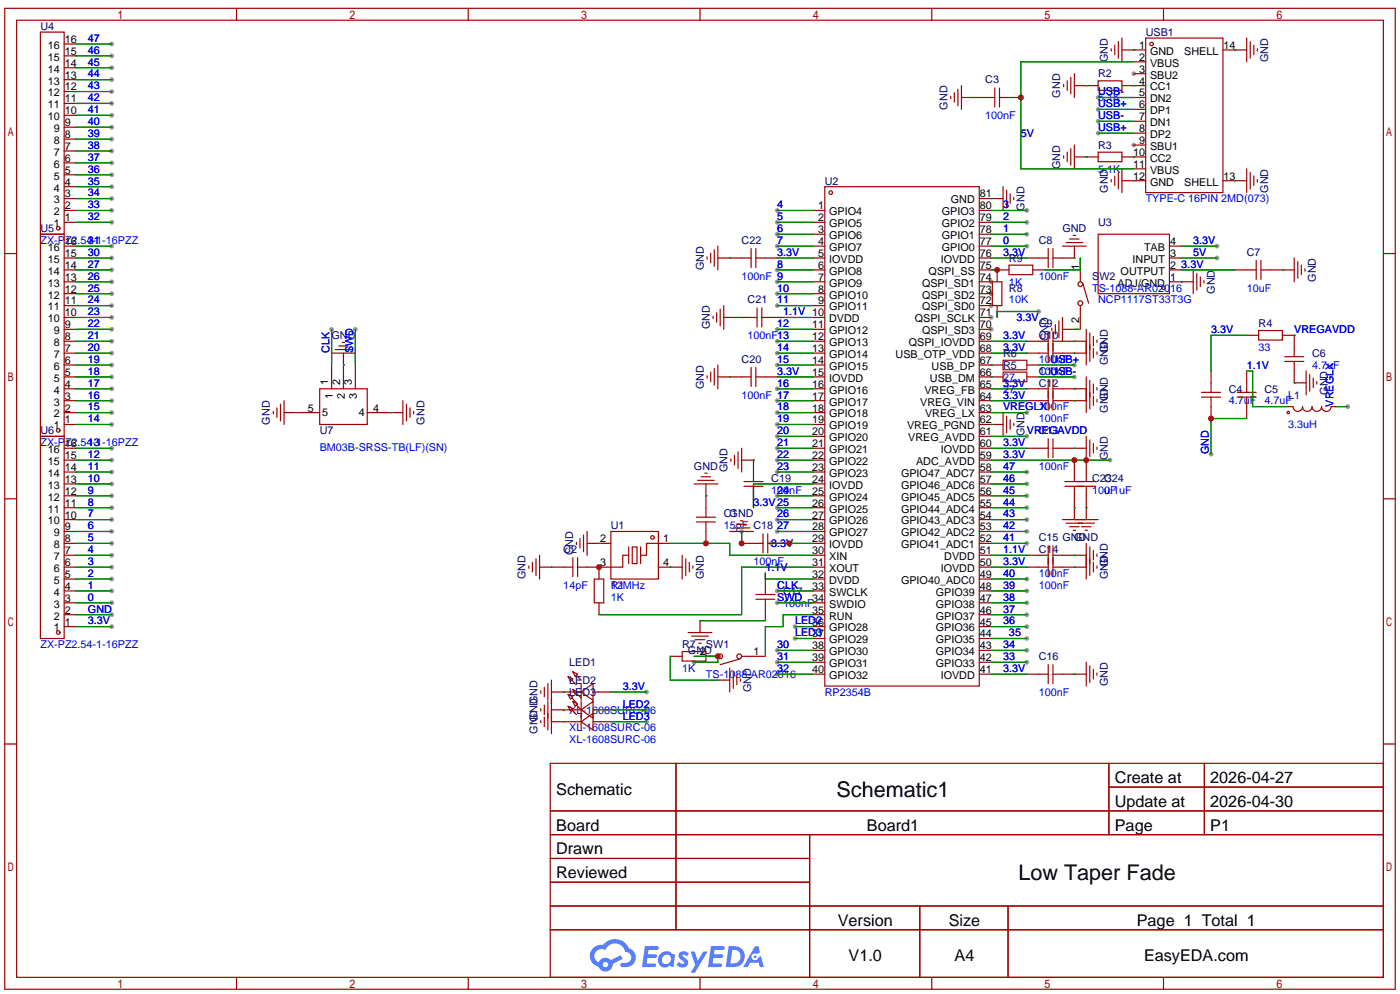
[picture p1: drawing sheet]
<svg xmlns="http://www.w3.org/2000/svg" width="299mm" height="212mm" viewBox="0 0 299 212" stroke-linecap="round" stroke-linejoin="round" font-family="sans-serif">
<g fill="#999">
<circle cx="211.8" cy="70.4" r=".51"/>
<circle cx="211.8" cy="67.8" r=".51"/>
<circle cx="211.8" cy="65.3" r=".51"/>
<circle cx="211.8" cy="62.7" r=".51"/>
<circle cx="211.8" cy="60.2" r=".51"/>
<circle cx="242.3" cy="15.7" r=".51"/>
<circle cx="242.3" cy="31" r=".51"/>
<circle cx="164.8" cy="116.1" r=".51"/>
<circle cx="260.1" cy="55.1" r=".51"/>
<circle cx="260.1" cy="52.6" r=".51"/>
<circle cx="234.7" cy="20.8" r=".51"/>
<circle cx="234.7" cy="23.4" r=".51"/>
<circle cx="234.7" cy="25.9" r=".51"/>
<circle cx="234.7" cy="28.4" r=".51"/>
<circle cx="258.8" cy="97" r=".51"/>
<circle cx="288" cy="86.9" r=".51"/>
<circle cx="219.5" cy="88.1" r=".51"/>
<circle cx="219.5" cy="93.2" r=".51"/>
<circle cx="158.5" cy="113.5" r=".51"/>
<circle cx="148.3" cy="141.5" r=".51"/>
<circle cx="222" cy="66.5" r=".51"/>
<circle cx="229.6" cy="78" r=".51"/>
<circle cx="229.6" cy="80.5" r=".51"/>
<circle cx="138.2" cy="147.8" r=".51"/>
<circle cx="138.2" cy="151.6" r=".51"/>
<circle cx="138.2" cy="154.2" r=".51"/>
<circle cx="169.9" cy="136.4" r=".51"/>
<circle cx="169.9" cy="133.9" r=".51"/>
<circle cx="219.5" cy="52.6" r=".51"/>
<circle cx="219.5" cy="50" r=".51"/>
<circle cx="219.5" cy="47.5" r=".51"/>
<circle cx="219.5" cy="45" r=".51"/>
<circle cx="166.1" cy="45" r=".51"/>
<circle cx="166.1" cy="47.5" r=".51"/>
<circle cx="166.1" cy="50" r=".51"/>
<circle cx="166.1" cy="52.6" r=".51"/>
<circle cx="166.1" cy="57.7" r=".51"/>
<circle cx="166.1" cy="60.2" r=".51"/>
<circle cx="166.1" cy="62.7" r=".51"/>
<circle cx="166.1" cy="65.3" r=".51"/>
<circle cx="166.1" cy="70.4" r=".51"/>
<circle cx="166.1" cy="72.9" r=".51"/>
<circle cx="166.1" cy="75.4" r=".51"/>
<circle cx="166.1" cy="78" r=".51"/>
<circle cx="166.1" cy="83.1" r=".51"/>
<circle cx="166.1" cy="85.6" r=".51"/>
<circle cx="166.1" cy="88.1" r=".51"/>
<circle cx="166.1" cy="90.7" r=".51"/>
<circle cx="166.1" cy="93.2" r=".51"/>
<circle cx="166.1" cy="95.8" r=".51"/>
<circle cx="166.1" cy="98.3" r=".51"/>
<circle cx="166.1" cy="100.8" r=".51"/>
<circle cx="166.1" cy="105.9" r=".51"/>
<circle cx="166.1" cy="108.5" r=".51"/>
<circle cx="166.1" cy="111" r=".51"/>
<circle cx="166.1" cy="113.5" r=".51"/>
<circle cx="166.1" cy="138.9" r=".51"/>
<circle cx="166.1" cy="141.5" r=".51"/>
<circle cx="166.1" cy="144" r=".51"/>
<circle cx="219.5" cy="141.5" r=".51"/>
<circle cx="219.5" cy="138.9" r=".51"/>
<circle cx="219.5" cy="136.4" r=".51"/>
<circle cx="219.5" cy="133.9" r=".51"/>
<circle cx="219.5" cy="131.3" r=".51"/>
<circle cx="219.5" cy="128.8" r=".51"/>
<circle cx="219.5" cy="126.2" r=".51"/>
<circle cx="219.5" cy="123.7" r=".51"/>
<circle cx="219.5" cy="116.1" r=".51"/>
<circle cx="219.5" cy="113.5" r=".51"/>
<circle cx="219.5" cy="111" r=".51"/>
<circle cx="219.5" cy="108.5" r=".51"/>
<circle cx="219.5" cy="105.9" r=".51"/>
<circle cx="219.5" cy="103.4" r=".51"/>
<circle cx="219.5" cy="100.8" r=".51"/>
<circle cx="237.2" cy="98.3" r=".51"/>
<circle cx="23.9" cy="9.4" r=".51"/>
<circle cx="23.9" cy="11.9" r=".51"/>
<circle cx="23.9" cy="14.5" r=".51"/>
<circle cx="23.9" cy="17" r=".51"/>
<circle cx="23.9" cy="19.6" r=".51"/>
<circle cx="23.9" cy="22.1" r=".51"/>
<circle cx="23.9" cy="24.6" r=".51"/>
<circle cx="23.9" cy="27.2" r=".51"/>
<circle cx="23.9" cy="29.7" r=".51"/>
<circle cx="23.9" cy="32.3" r=".51"/>
<circle cx="23.9" cy="34.8" r=".51"/>
<circle cx="23.9" cy="37.3" r=".51"/>
<circle cx="23.9" cy="39.9" r=".51"/>
<circle cx="23.9" cy="42.4" r=".51"/>
<circle cx="23.9" cy="45" r=".51"/>
<circle cx="23.9" cy="47.5" r=".51"/>
<circle cx="23.9" cy="52.6" r=".51"/>
<circle cx="23.9" cy="55.1" r=".51"/>
<circle cx="23.9" cy="57.7" r=".51"/>
<circle cx="23.9" cy="60.2" r=".51"/>
<circle cx="23.9" cy="62.7" r=".51"/>
<circle cx="23.9" cy="65.3" r=".51"/>
<circle cx="23.9" cy="67.8" r=".51"/>
<circle cx="23.9" cy="70.4" r=".51"/>
<circle cx="23.9" cy="72.9" r=".51"/>
<circle cx="23.9" cy="75.4" r=".51"/>
<circle cx="23.9" cy="78" r=".51"/>
<circle cx="23.9" cy="80.5" r=".51"/>
<circle cx="23.9" cy="83.1" r=".51"/>
<circle cx="23.9" cy="85.6" r=".51"/>
<circle cx="23.9" cy="88.1" r=".51"/>
<circle cx="23.9" cy="90.7" r=".51"/>
<circle cx="23.9" cy="95.8" r=".51"/>
<circle cx="23.9" cy="98.3" r=".51"/>
<circle cx="23.9" cy="100.8" r=".51"/>
<circle cx="23.9" cy="103.4" r=".51"/>
<circle cx="23.9" cy="105.9" r=".51"/>
<circle cx="23.9" cy="108.5" r=".51"/>
<circle cx="23.9" cy="111" r=".51"/>
<circle cx="23.9" cy="113.5" r=".51"/>
<circle cx="23.9" cy="116.1" r=".51"/>
<circle cx="23.9" cy="118.6" r=".51"/>
<circle cx="23.9" cy="121.2" r=".51"/>
<circle cx="23.9" cy="123.7" r=".51"/>
<circle cx="23.9" cy="126.2" r=".51"/>
<circle cx="23.9" cy="128.8" r=".51"/>
<circle cx="23.9" cy="131.3" r=".51"/>
<circle cx="23.9" cy="133.9" r=".51"/>
<circle cx="70.9" cy="70.4" r=".51"/>
<circle cx="75.9" cy="70.4" r=".51"/>
<circle cx="166.1" cy="126.2" r=".51"/>
<circle cx="166.1" cy="128.8" r=".51"/>
</g>
<g fill="none" stroke="#a10000" stroke-width=".25">
<path d="M1 1.8h297.2v209.5h-297.2zM3.6 4.3h292.1v204.5h-292.1zM50.5 1.8v2.5M100.1 1.8v2.5M149.6 1.8v2.5M199.1 1.8v2.5M248.7 1.8v2.5M1 54.2h2.6M295.7 54.2h2.5M1 106.6h2.6M295.7 106.6h2.5M1 158.9h2.6"/>
<path d="M295.7 158.9h2.5M117.6 163.1h178.1v45.7h-178.1zM117.6 173.2h178.1M117.6 178.3h178.1M144.5 163.1v35.5M173 178.3v30.5M237 163.1v15.2M237 168.1h58.7M257.4 163.1v15.2M117.6 183.4h55.4M117.6 193.5h178.1M117.6 188.5h55.4"/>
<path d="M117.6 198.6h178.1M196.6 193.5v15.3M215.4 193.5v15.3M50.5 208.8v2.5M100.1 208.8v2.5M149.6 208.8v2.5M199.1 208.8v2.5M248.7 208.8v2.5"/>
</g>
<g fill="#5487ff">
<path d="M145.3 203.5a1.3 1.3 0 0 1 1.9 .3l-.4 .6a.54 .54 0 0 0-.9-.3l.1 .2a1.34 1.34 0 0 1 .9 1.8 1.47 1.47 0 0 1-2.3 0l.5-.6 .8 .4a.31 .31 0 0 0 .4-.2 .31 .31 0 0 0-.3-.4 1.12 1.12 0 0 1-.7-1.8z"/>
<path d="M147.6 203.3h.9l.6 2 1.2-2h.9l-2.7 4.5h-.9l1-1.7z"/>
<path d="M137.8 202.1h1.7a1.31 1.31 0 0 1 1.2 .2 .4 .4 0 0 1-.3 .6h-1.8l-.1 .9h1.6a.4 .4 0 0 1 .4 .5 .4 .4 0 0 1-.5 .3h-1.6l-.2 1.2h1.4a.46 .46 0 0 1 .5 .1 .46 .46 0 0 1 .1 .5l-.4 .2h-2.6z"/>
<path d="M151.9 202.1h1.7a1.32 1.32 0 0 1 1.2 .2 .39 .39 0 0 1-.3 .6h-1.8l-.1 .9h1.6a.4 .4 0 0 1 .4 .5 .4 .4 0 0 1-.4 .3h-1.7l-.2 1.2h1.4a.46 .46 0 0 1 .5 .1 .46 .46 0 0 1 .1 .5l-.4 .2h-2.6z"/>
<path d="M161.3 202.1h.8l.3 1.4-.6 .3a.75 .75 0 0 0-1.1 .3 .75 .75 0 0 0 .5 1.1 .75 .75 0 0 0 .9-.7l.5-.3 .6 2.4h-.8l-.3-1h-1.8l-.5 1h-1z"/>
<path d="M155.7 202.1l-.6 4.5h1.5a2.27 2.27 0 0 0 2.6-2.3 2.27 2.27 0 0 0-2.7-2.2zM156.5 202.9a1.5 1.5 0 0 1 1.8 1.5 1.5 1.5 0 0 1-1.9 1.4h-.3z"/>
<path d="M141.2 203.7a1.6 1.6 0 0 0-.3 2.3 1.6 1.6 0 0 0 2.3 .2l.7 .4 .3-2.5-.1-.2-.5-.1a1.58 1.58 0 0 0-2.4-.1zM141.8 204.3a.98 .98 0 0 1 1.6 .4 .98 .98 0 0 1-1.1 1.3 .94 .94 0 0 1-.9-.7 .94 .94 0 0 1 .4-1z"/>
<path d="M126.8 202.5a2.37 2.37 0 0 0 1.1 4 1.54 1.54 0 0 0 1.8 1 1.54 1.54 0 0 0 1.2-1.6l2.2-1.1-.5-.7-2 1a1.57 1.57 0 0 0-2.7 .5 1.5 1.5 0 0 1-.7-2.1 1.5 1.5 0 0 1 2.2-.5 2.23 2.23 0 0 1 2.3-1.5 2.23 2.23 0 0 1 2 1.9 1.16 1.16 0 0 1 1.2 1 1.16 1.16 0 0 1-1.1 1.3h-.7a.47 .47 0 0 0-.5 .4 .47 .47 0 0 0 .4 .5 2.17 2.17 0 0 0 2.5-.9 2.17 2.17 0 0 0-.3-2.7l-.8-.4a3.2 3.2 0 0 0-5.5-.8l-1.1 .1zM128.8 206.1a.6 .6 0 0 1 1.2 0 .6 .6 0 0 1-1.2 0z"/>
<circle cx="161.4" cy="204.4" r=".28"/>
</g>
<g fill="none" stroke="#a10000" stroke-width=".25">
<path d="M8.6 6.9h5.1v43.1h-5.1zM13.7 19.6h2.6M13.7 17h2.6M13.7 14.5h2.6M13.7 11.9h2.6M13.7 9.4h2.6M204 19.8v2M204.7 19.1v3.5M205.5 18.3v5.1M212.6 18.8v4.1M213.6 18.8v4.1M227.3 18v.5"/>
<path d="M228.1 17.3v2M228.9 16.5v3.6M229.6 18.3h5.1M229.6 15.7v5.1M234.7 17.3h5.1v2h-5.1zM237.5 10.4v.5M238.3 9.7v2M239 8.9v3.5M239.8 10.7h5.1M239.8 18.3h5.1M239.8 8.1v5.1M242.3 13.2h2.6"/>
<path d="M242.3 15.7h2.6M244.9 8.1h16.5v33h-16.5zM261.4 10.7h5M266.4 8.1v5.1M267.2 8.9v3.5M268 9.7v2M268.7 10.4v.5M13.7 39.9h2.6M13.7 37.3h2.6M13.7 34.8h2.6M13.7 32.3h2.6M13.7 29.7h2.6"/>
<path d="M13.7 27.2h2.6M13.7 24.6h2.6M13.7 22.1h2.6M176.3 39.9h33v106.7h-33zM203.2 20.6v.5M205.5 20.8h7.1M213.6 20.8h4.6M214.4 39.9v5.1M227.3 33.3v.5M228.1 32.5v2M228.9 31.7v3.6M229.6 33.5h5.1"/>
<path d="M229.6 31v5.1M234.7 32.5h5.1v2h-5.1zM237.5 38.4v.5M238.3 37.6v2M239 36.8v3.6M239.8 33.5h5.1M239.8 38.6h5.1M239.8 36.1v5M242.3 20.8h2.6M242.3 23.4h2.6M242.3 25.9h2.6M242.3 28.4h2.6"/>
<path d="M242.3 31h2.6M242.3 36.1h2.6M261.4 38.6h5M266.4 36.1v5M267.2 36.8v3.6M268 37.6v2M268.7 38.4v.5M8.6 50h5.1v43.2h-5.1zM13.7 45h2.6M13.7 47.5h2.6M13.7 52.6h2.6M13.7 55.1h2.6"/>
<path d="M13.7 57.7h2.6M13.7 42.4h2.6M151.1 54.9v.5M151.9 54.1v2M152.7 53.3v3.6M153.4 55.1h7.1M153.4 52.6v5.1M160.5 53.1v4M161.5 55.1h4.6M161.5 53.1v4M173.7 45h2.6M173.7 47.5h2.6"/>
<path d="M173.7 50h2.6M173.7 52.6h2.6M173.7 55.1h2.6M173.7 57.7h2.6M209.3 45h2.5M209.3 47.5h2.5M209.3 50h2.5M209.3 52.6h2.5M209.3 55.1h2.5M209.3 57.7h2.5M209.3 42.4h5.1M215.1 40.6v3.6"/>
<path d="M215.6 56.6h5.1v2.1h-5.1zM215.6 57.7h-2.5v2.5M215.9 41.4v2M216.7 42.2v.5M219.5 55.1h4.5M220.7 57.7h2.6M224 53.1v4M225 53.1v4M227.1 52.6h5.1M227.8 51.8h3.6M228.6 51.1h2M229.4 50.3h.5"/>
<path d="M229.6 52.6v2.5h-4.6M230.9 55.1v5.1M234.7 50h15.2v12.7h-15.2zM249.9 52.6h2.6M249.9 55.1h2.6M249.9 57.7h2.6M255 57.7v5M255.8 58.4v3.6M256.5 59.2v2M257.3 59.9v.6M263.9 57.7h4.6M268.5 55.6v4.1"/>
<path d="M269.5 57.7h7.1M269.5 55.6v4.1M276.6 55.1v5.1M277.4 55.9v3.5M278.1 56.6v2.1M278.9 57.4v.5M13.7 60.2h2.6M13.7 62.7h2.6M13.7 65.3h2.6M13.7 67.8h2.6M13.7 70.4h2.6M13.7 72.9h2.6"/>
<path d="M13.7 75.4h2.6M13.7 78h2.6M70.9 75.4h5M70.9 78v5.1M71.6 74.7h3.6M72.4 73.9h2M73.2 73.2h.5M73.4 75.4v7.7M75.9 78v5.1M151.9 79.5v2M152.4 67.6v.5M152.7 78.7v3.6"/>
<path d="M153.2 66.8v2M153.4 78v5.1M153.9 66v3.6M154.7 67.8h7.1M154.7 65.3v5.1M160.5 78.5v4M161.5 78.5v4M161.8 65.8v4M162.8 67.8h4.6M162.8 65.8v4M173.7 60.2h2.6M173.7 62.7h2.6"/>
<path d="M173.7 65.3h2.6M173.7 67.8h2.6M173.7 70.4h2.6M173.7 72.9h2.6M173.7 75.4h2.6M173.7 78h2.6M209.3 60.2h2.5M209.3 62.7h2.5M209.3 65.3h2.5M209.3 67.8h2.5M209.3 70.4h2.5M209.3 72.9h2.5"/>
<path d="M209.3 75.4h2.5M209.3 78h5.1M212.1 60.2h2v5.1h-2zM213.1 65.3v2.5M214.4 79.5h5.1v2h-5.1zM214.4 77h5.1v2h-5.1zM219.5 72.9h4.5M219.5 75.4h4.5M219.5 78h2.5M224 70.9v6.6M224.8 70.1v.5M225 72.9h7.2"/>
<path d="M225 75.4h7.2M225 70.9v6.6M225.6 69.3v2.1M226.3 68.6v3.5M227.1 70.4h2.5M227.1 67.8v5.1M230.9 65.3v5.1M231.4 60.5l1.3 4.3M232.2 70.4v7.6M232.9 71.1v6.1M233.7 71.9v2M233.7 74.4v2.1"/>
<path d="M234.4 72.6v.6M234.4 75.2v.5M249.9 60.2h5.1M258.8 79.2v4.6M266.4 79.2v4.6M266.4 71.6h2.6M269 70.6h5.1v2h-5.1zM274.1 71.6h2.5v4.6M274.6 76.2h4M274.6 77.2h4M276.6 77.2v4.6h2.5M279.1 79.2v5.1"/>
<path d="M8.6 93.2h5.1v43.2h-5.1zM13.7 80.5h2.6M13.7 83.1h2.6M13.7 85.6h2.6M13.7 88.1h2.6M13.7 90.7h2.6M13.7 95.8h2.6M13.7 98.3h2.6M58.4 87.9v.5M59.2 87.1v2.1M59.9 86.4v3.5M60.7 88.1h7.6"/>
<path d="M60.7 85.6v5.1M68.3 83.1h10.2v7.6h-10.2zM78.5 88.1h7.6M86.1 85.6v5.1M86.9 86.4v3.5M87.6 87.1v2.1M88.4 87.9v.5M151.1 80.3v.5M153.4 80.5h7.1M156.2 98v.6M157 97.3v2M157.7 96.5v3.6"/>
<path d="M158.5 98.3h2.5v4.6M158.5 95.8v5M161.5 80.5h4.6M173.7 80.5h2.6M173.7 83.1h2.6M173.7 85.6h2.6M173.7 88.1h2.6M173.7 90.7h2.6M173.7 93.2h2.6M173.7 95.8h2.6M173.7 98.3h2.6M209.3 80.5h5.1"/>
<path d="M209.3 83.1h2.5M209.3 85.6h2.5M209.3 88.1h2.5M209.3 90.7h5.1M209.3 93.2h2.5M209.3 95.8h2.5M209.3 98.3h2.5M214.4 88.1v5.1M215.1 88.9v3.6M215.9 89.7v2M216.7 90.4v.5M219.5 80.5h2.5"/>
<path d="M219.5 83.1h4.5M219.5 85.6h4.5M219.5 95.8h4.5M224 81v6.6M224 93.7v4.1M225 83.1h7.2M225 85.6h7.2M225 95.8h7.2M225 81v6.6M225 93.7v4.1M229.6 98.3v4.6M232.2 80.5v7.6"/>
<path d="M232.2 93.2v9.7M232.9 81.3v6.1M232.9 94v3.5M233.7 82v2.1M233.7 84.6v2M233.7 94.7v2.1M234.4 82.8v.5M234.4 85.3v.6M234.4 95.5v.5M256.8 83.8h4.1M256.8 84.8h4.1M258.8 84.8v4.6"/>
<path d="M264.4 83.8h4.1M264.4 84.8h4.1M266.4 84.8v4.6M275.3 86.9h1.1a1.02 1.02 0 0 0 1 1 1.02 1.02 0 0 0 1-1 1.02 1.02 0 0 0 1 1 1.02 1.02 0 0 0 1-1 1.02 1.02 0 0 0 1 1 1.02 1.02 0 0 0 1-1 1.02 1.02 0 0 0 1.1 1 1.02 1.02 0 0 0 1-1h1M279.9 80v3.6M280.7 80.8v2M281.4 81.5v.5M13.7 116.1h2.6M13.7 100.8h2.6M13.7 103.4h2.6M13.7 105.9h2.6M13.7 108.5h2.6"/>
<path d="M13.7 111h2.6M13.7 113.5h2.6M13.7 118.6h2.6M114.6 119.4v3.5M115.3 118.6v5.1M122.4 119.1v4.1M123.2 115.8v.5M123.4 119.1v4.1M124 115.1v2M124.7 114.3v3.6M125.5 116.1h5.1M125.5 113.5v5.1"/>
<path d="M130.6 113.5h10.1v10.2h-10.1zM134.4 118.6h-1.3v2.6h-9.7M134.4 116.8v3.6M135.1 116.8h1v3.6h-1zM136.9 116.8v3.6M143.3 116.1h-5.1v2.5h-1.3M145.8 118.6v5.1M146.6 119.4v3.5M148.3 103.4h5.1M148.8 111.5h4.1M148.8 110.5h4.1M149.1 102.6h3.6"/>
<path d="M149.9 101.9h2M150.6 101.1h.5M150.9 103.4v7.1M150.9 111.5v4.6M156 113.5h5M156.7 112.8h3.6M157.5 112h2M158.2 111.3h.5M158.5 113.5v2.6h4.6M159 103.9h4.1M159 102.9h4.1M161 103.9v4.6"/>
<path d="M163.1 114v4.1M164.1 116.1h4.6M164.1 114v4.1M173.7 116.1h2.6M173.7 100.8h2.6M173.7 103.4h2.6M173.7 105.9h2.6M173.7 108.5h2.6M173.7 111h2.6M173.7 113.5h2.6M173.7 118.6h2.6M209.3 116.1h2.5"/>
<path d="M209.3 100.8h2.5M209.3 103.4h2.5M209.3 105.9h2.5M209.3 108.5h2.5M209.3 111h2.5M209.3 113.5h2.5M209.3 118.6h2.5M219.5 118.6h4.5M224 116.6v6.6M225 118.6h7.2M225 116.6v6.6M227.1 111h7.6"/>
<path d="M227.6 103.9h6.6M227.6 102.9h6.6M227.8 111.8h6.1M228.6 112.5h2M229.4 113.3h.5M229.6 103.9v7.1M231.1 112.5h2.1M231.9 113.3h.5M232.2 103.9v7.1M232.2 116.1v7.6M232.9 116.8v6.1M233.7 117.6v2"/>
<path d="M234.4 118.4v.5M13.7 121.2h2.6M13.7 123.7h2.6M13.7 126.2h2.6M13.7 128.8h2.6M13.7 131.3h2.6M13.7 133.9h2.6M113 120.9v.5M113.8 120.1v2.1M115.3 121.2h7.1M127 123.7h2v5.1h-2zM128 121.2v2.5"/>
<path d="M128 128.8v2.5M140.7 121.2h5.1M145.8 139.2h5.1v2h-5.1zM147.1 135.1h5M147.3 120.1v2.1M147.8 135.9h3.6M148.1 120.9v.5M148.6 136.7h2M149.4 137.4h.5M149.6 132.6v2.5M161.5 128h4.1M161.5 127h4.1"/>
<path d="M163.6 122.4v4.6M163.6 128v4.6M173.7 121.2h2.6M173.7 123.7h2.6M173.7 126.2h2.6M173.7 128.8h2.6M173.7 131.3h2.6M173.7 133.9h2.6M173.7 136.4h2.6M173.7 138.9h2.6M209.3 121.2h2.5M209.3 123.7h2.5"/>
<path d="M209.3 126.2h2.5M209.3 128.8h2.5M209.3 131.3h2.5M209.3 133.9h2.5M209.3 136.4h2.5M209.3 138.9h2.5M219.5 121.2h4.5M225 121.2h7.2M233.7 120.1v2.1M234.4 120.9v.5M115.6 147.6v.5M115.6 151.4v.5"/>
<path d="M115.6 153.9v.5M116.3 146.8v2M116.3 150.6v2.1M116.3 153.2v2M117.1 146v3.6M117.1 149.9v6.1M117.9 147.8h6.3M117.9 154.2h6.3M117.9 145.3v11.4M121.4 144.5l1 .5-.5 .5zM121.4 148.3l1 .5-.5 .6zM121.4 150.9l1 .5-.5 .5z"/>
<path d="M122.2 145.3l1 1M122.2 149.1l1 1M122.2 151.6l1 1.1M122.4 143.5l1 .5-.5 .5zM122.4 147.3l1 .5-.5 .5zM122.4 149.9l1 .5-.5 .5zM123.2 144.3l1 1M123.2 148.1l1 1M123.2 150.6l1 1h-6.3M124.2 147.8l2.5-1.8v3.6zM124.2 151.6l2.5-1.7v3.5zM124.2 154.2l2.5-1.8v3.6z"/>
<path d="M124.2 146v3.6M124.2 149.9v6.1M126.7 147.8h3.9M126.7 151.6h3.9M126.7 154.2h3.9M143.3 140.2h2.5M148.3 140.2h5.1M153.4 145.3h2.6M156 142.7v5.1M156.7 143.5v3.6M157.5 144.3v2M158.2 140.7l-4.3 1.3"/>
<path d="M158.2 145v.5M158.5 140.2h5.1M173.7 141.5h2.6M173.7 144h2.6M209.3 141.5h2.5M209.3 144h2.5M219.5 144h4.5M224 142v4M225 144h7.2M225 142v4M232.2 141.5v5.1M232.9 142.2v3.6"/>
<path d="M233.7 143v2M234.4 143.8v.5"/>
<circle cx="246.1" cy="9.4" r=".38"/>
<circle cx="12.4" cy="48.8" r=".38"/>
<circle cx="177.5" cy="41.1" r=".38"/>
<circle cx="230.9" cy="64.8" r=".51"/>
<circle cx="230.9" cy="60.7" r=".51"/>
<circle cx="248.7" cy="61.5" r=".38"/>
<circle cx="12.4" cy="91.9" r=".38"/>
<circle cx="275.3" cy="88.1" r=".25"/>
<circle cx="139.4" cy="114.8" r=".38"/>
<circle cx="12.4" cy="135.1" r=".38"/>
<circle cx="153.9" cy="140.2" r=".51"/>
<circle cx="158" cy="140.2" r=".51"/>
</g>
<g fill="none" stroke="#008700" stroke-width=".25">
<path d="M16.3 9.4h7.6M16.3 11.9h7.6M16.3 14.5h7.6M16.3 17h7.6M16.3 19.6h7.6M232.2 18.3h.1M242.3 18.3h.1M242.3 10.7h.1M242.3 13.2h-24.1v22.9h24.1M263.9 10.7h.1M16.3 22.1h7.6M16.3 24.6h7.6"/>
<path d="M16.3 27.2h7.6M16.3 29.7h7.6M16.3 32.3h7.6M16.3 34.8h7.6M16.3 37.3h7.6M16.3 39.9h7.6M208 20.8h.1M232.2 33.5h.1M234.7 20.8h7.6M234.7 23.4h7.6M234.7 25.9h7.6M234.7 28.4h7.6"/>
<path d="M242.3 33.5h.1M242.3 38.6h.1M263.9 38.6h.1M16.3 55.1h7.6M16.3 52.6h7.6M16.3 57.7h7.6M16.3 47.5h7.6M16.3 45h7.6M16.3 42.4h7.6M156 55.1h.1M166.1 55.1h7.6M166.1 52.6h7.6"/>
<path d="M166.1 57.7h7.6M166.1 50h7.6M166.1 47.5h7.6M166.1 45h7.6M211.8 42.4h.1M211.8 55.1h7.7M211.8 52.6h7.7M211.8 57.7h1.3M211.8 50h7.7M211.8 47.5h7.7M211.8 45h7.7M229.6 55.1h.1"/>
<path d="M230.9 55.1v2.6h-7.6M252.5 55.1h7.6M252.5 52.6h7.6M252.5 57.7h11.4M274.1 57.7h.1M16.3 67.8h7.6M16.3 75.4h7.6M16.3 72.9h7.6M16.3 70.4h7.6M16.3 78h7.6M16.3 60.2h7.6M16.3 62.7h7.6"/>
<path d="M16.3 65.3h7.6M70.9 70.4v7.6M73.4 78h.1M75.9 70.4v7.6M157.2 67.8h.1M166.1 75.4h7.6M166.1 72.9h7.6M166.1 70.4h7.6M166.1 78h7.6M166.1 60.2h7.6M166.1 62.7h7.6M166.1 65.3h7.6"/>
<path d="M167.4 67.8h6.3M211.8 78h.1M211.8 75.4h7.7M211.8 72.9h7.7M222 66.5h-8.9v1.3M222 78h7.6M229.6 75.4h.1M229.6 72.9h.1M229.6 70.4h1.3M252.5 60.2h.1M266.4 71.6h-7.6v7.6M266.4 79.2h1.3v7.7h7.6"/>
<path d="M276.6 71.6h.1M16.3 80.5h7.6M16.3 95.8h7.6M16.3 83.1h7.6M16.3 85.6h7.6M16.3 88.1h7.6M16.3 90.7h7.6M16.3 98.3h7.6M63.2 88.1h.1M83.6 88.1h.1M156 80.5h.1M161 98.3h.1"/>
<path d="M166.1 80.5h7.6M166.1 95.8h7.6M166.1 83.1h7.6M166.1 85.6h7.6M166.1 88.1h7.6M166.1 93.2h7.6M166.1 90.7h7.6M166.1 98.3h7.6M211.8 90.7h.1M211.8 80.5h.1M211.8 95.8h7.7M211.8 83.1h7.7"/>
<path d="M211.8 85.6h7.7M211.8 88.1h7.7M211.8 93.2h7.7M211.8 98.3h25.4M222 80.5h7.6M229.6 83.1h.1M229.6 85.6h.1M229.6 95.8h.1M266.4 89.4h-7.6v7.6M276.6 81.8h.1M285.5 86.9h2.5M16.3 118.6h7.6"/>
<path d="M16.3 116.1h7.6M16.3 103.4h7.6M16.3 100.8h7.6M16.3 105.9h7.6M16.3 108.5h7.6M16.3 111h7.6M16.3 113.5h7.6M128 116.1h.1M143.3 116.1h12.7v2.5h17.7M150.9 105.9h.1M158.5 113.5v2.6M164.8 116.1h8.9"/>
<path d="M166.1 100.8h7.6M166.1 105.9h7.6M166.1 108.5h7.6M166.1 111h7.6M166.1 113.5h7.6M173.7 103.4h-12.7v5.1M211.8 118.6h7.7M211.8 116.1h7.7M211.8 103.4h7.7M211.8 100.8h7.7M211.8 105.9h7.7M211.8 108.5h7.7"/>
<path d="M211.8 111h7.7M211.8 113.5h7.7M229.6 118.6h.1M229.6 108.5h.1M232.2 108.5h.1M16.3 121.2h7.6M16.3 131.3h7.6M16.3 123.7h7.6M16.3 133.9h7.6M16.3 128.8h7.6M16.3 126.2h7.6M117.9 121.2h.1"/>
<path d="M128 121.2h.1M143.3 121.2h.1M149.6 132.6h14M163.6 122.4v1.3h10.1M166.1 138.9h7.6M166.1 128.8h7.6M166.1 126.2h7.6M169.9 133.9h3.8M169.9 136.4h3.8M173.7 121.2h-15.2v10.1h-30.5M173.7 131.3h-6.3v2.6h-3.8v6.3M211.8 121.2h7.7"/>
<path d="M211.8 131.3h7.7M211.8 123.7h7.7M211.8 133.9h7.7M211.8 136.4h7.7M211.8 138.9h7.7M211.8 128.8h7.7M211.8 126.2h7.7M229.6 121.2h.1M120.4 147.8h.1M120.4 151.6h.1M120.4 154.2h.1M130.6 147.8h7.6"/>
<path d="M130.6 151.6h7.6M130.6 154.2h7.6M143.3 140.2v5.1h10.1M148.3 140.2h5.1v1.3h-5.1M166.1 144h7.6M166.1 141.5h7.6M211.8 144h7.7M211.8 141.5h7.7M229.6 144h.1"/>
</g>
<g fill="#c00">
<circle cx="150.9" cy="116.1" r=".63"/>
<circle cx="128" cy="121.2" r=".63"/>
<circle cx="168.7" cy="116.1" r=".63"/>
<circle cx="218.2" cy="20.8" r=".63"/>
<circle cx="258.8" cy="89.4" r=".63"/>
<circle cx="158.5" cy="116.1" r=".63"/>
<circle cx="153.4" cy="140.2" r=".63"/>
<circle cx="213.1" cy="57.7" r=".63"/>
<circle cx="232.2" cy="98.3" r=".63"/>
<circle cx="229.6" cy="98.3" r=".63"/>
</g>
<g font-size="4.6">
<text x="178.8" y="170.2">Schematic1</text>
<text x="217.7" y="187.9">Low Taper Fade</text>
</g>
<g font-size="3.5">
<text x="238.3" y="167.3">Create at</text>
<text x="258.7" y="167.3">2026-04-27</text>
<text x="118.9" y="169.8">Schematic</text>
<text x="238.3" y="172.4">Update at</text>
<text x="258.7" y="172.4">2026-04-30</text>
<text x="118.9" y="177.4">Board</text>
<text x="185.3" y="177.4">Board1</text>
<text x="238.3" y="177.4">Page</text>
<text x="258.7" y="177.4">P1</text>
<text x="118.9" y="182.5">Drawn</text>
<text x="118.9" y="187.6">Reviewed</text>
<text x="179.1" y="197.8">Version</text>
<text x="202.8" y="197.8">Size</text>
<text x="243" y="197.8">Page 1 Total 1</text>
<text x="181.4" y="205.4">V1.0</text>
<text x="204" y="205.4">A4</text>
<text x="244.5" y="205.4">EasyEDA.com</text>
</g>
<g font-size="2.3" fill="#000080">
<text x="8.6" y="6.4">U4</text>
<text x="244.9" y="7.7">USB1</text>
<text x="210.6" y="17.8">C3</text>
<text x="234.7" y="16.6">R2</text>
<text x="236.8" y="13.2" transform="rotate(-90 236.8 13.2)">GND</text>
<text x="271.1" y="13.2" transform="rotate(-90 271.1 13.2)">GND</text>
<text x="202.5" y="23.4" transform="rotate(-90 202.5 23.4)">GND</text>
<text x="226.6" y="20.9" transform="rotate(-90 226.6 20.9)">GND</text>
<text x="234.7" y="31.8">R3</text>
<text x="176.3" y="39.4">U2</text>
<text x="226.6" y="36.1" transform="rotate(-90 226.6 36.1)">GND</text>
<text x="236.8" y="41.2" transform="rotate(-90 236.8 41.2)">GND</text>
<text x="271.1" y="41.2" transform="rotate(-90 271.1 41.2)">GND</text>
<text x="219" y="45" transform="rotate(-90 219 45)">GND</text>
<text x="8.6" y="49.6">U5</text>
<text x="158.5" y="52.1">C22</text>
<text x="222" y="52.1">C8</text>
<text x="227.1" y="49.6">GND</text>
<text x="234.7" y="48.3">U3</text>
<text x="150.4" y="57.7" transform="rotate(-90 150.4 57.7)">GND</text>
<text x="215.6" y="55.9">R9</text>
<text x="233.4" y="59.7">SW2</text>
<text x="266.4" y="54.7">C7</text>
<text x="159.8" y="64.8">C21</text>
<text x="215.6" y="62.3">R8</text>
<text x="259.6" y="62.8" transform="rotate(-90 259.6 62.8)">GND</text>
<text x="281.2" y="60.2" transform="rotate(-90 281.2 60.2)">GND</text>
<text x="151.7" y="70.4" transform="rotate(-90 151.7 70.4)">GND</text>
<text x="222" y="69.9">C9</text>
<text x="269" y="69.9">R4</text>
<text x="70.8" y="72.4">GND</text>
<text x="158.5" y="77.5">C20</text>
<text x="214.4" y="76.2">R6</text>
<text x="222" y="72.4">C10</text>
<text x="224.1" y="72.9" transform="rotate(-90 224.1 72.9)">GND</text>
<text x="236.8" y="75.5" transform="rotate(-90 236.8 75.5)">GND</text>
<text x="280.4" y="76.2">C6</text>
<text x="150.4" y="83.1" transform="rotate(-90 150.4 83.1)">GND</text>
<text x="214.4" y="78.8">R5</text>
<text x="222" y="80.1">C11</text>
<text x="222" y="82.6">C12</text>
<text x="236.8" y="78" transform="rotate(-90 236.8 78)">GND</text>
<text x="262.6" y="83.9">C4</text>
<text x="270.3" y="83.9">C5</text>
<text x="236.8" y="88.2" transform="rotate(-90 236.8 88.2)">GND</text>
<text x="236.8" y="85.6" transform="rotate(-90 236.8 85.6)">GND</text>
<text x="275.3" y="85.1">L1</text>
<text x="283.8" y="84.4" transform="rotate(-90 283.8 84.4)">GND</text>
<text x="8.6" y="92.8">U6</text>
<text x="57.7" y="90.7" transform="rotate(-90 57.7 90.7)">GND</text>
<text x="68.3" y="92.8">U7</text>
<text x="90.7" y="90.7" transform="rotate(-90 90.7 90.7)">GND</text>
<text x="219" y="93.2" transform="rotate(-90 219 93.2)">GND</text>
<text x="222" y="92.8">C13</text>
<text x="148.3" y="100.4">GND</text>
<text x="155.5" y="100.9" transform="rotate(-90 155.5 100.9)">GND</text>
<text x="236.8" y="98.3" transform="rotate(-90 236.8 98.3)">GND</text>
<text x="164.8" y="102.9">C19</text>
<text x="233.4" y="102.9">C23</text>
<text x="236" y="102.9">C24</text>
<text x="130.6" y="113.1">U1</text>
<text x="154.7" y="110.5">C1</text>
<text x="155.9" y="110.5">GND</text>
<text x="120.4" y="118.2">C2</text>
<text x="122.5" y="118.6" transform="rotate(-90 122.5 118.6)">GND</text>
<text x="222" y="118.2">C14</text>
<text x="222" y="115.6">C15 GND</text>
<text x="229.6" y="115.6">GND</text>
<text x="112.3" y="123.7" transform="rotate(-90 112.3 123.7)">GND</text>
<text x="130.6" y="125.8">R1</text>
<text x="150.4" y="123.7" transform="rotate(-90 150.4 123.7)">GND</text>
<text x="236.8" y="123.7" transform="rotate(-90 236.8 123.7)">GND</text>
<text x="236.8" y="121.2" transform="rotate(-90 236.8 121.2)">GND</text>
<text x="167.4" y="127">C17</text>
<text x="121.7" y="142.3">LED1</text>
<text x="145.8" y="138.5">R7</text>
<text x="147" y="139.7">GND</text>
<text x="150.9" y="138.5">SW1</text>
<text x="222" y="141">C16</text>
<text x="121.7" y="146.1">LED2</text>
<text x="121.7" y="148.6">LED3</text>
<text x="160.6" y="147.9" transform="rotate(-90 160.6 147.9)">GND</text>
<text x="236.8" y="146.6" transform="rotate(-90 236.8 146.6)">GND</text>
<text x="114.9" y="154.2" transform="rotate(-90 114.9 154.2)">GND</text>
<text x="114.9" y="156.7" transform="rotate(-90 114.9 156.7)">GND GND</text>
</g>
<g font-size="2.3">
<text x="10.2" y="10.4">16</text>
<text x="13.8" y="11.7">15</text>
<text x="13.8" y="9.2">16</text>
<text x="243.4" y="10.4">1</text>
<text x="245.8" y="11.7">GND</text>
<text x="253.1" y="11.7">SHELL</text>
<text x="261.5" y="10.4">14</text>
<text x="10.2" y="15.5">14</text>
<text x="10.2" y="13">15</text>
<text x="13.8" y="16.8">13</text>
<text x="13.8" y="14.2">14</text>
<text x="243.4" y="13">2</text>
<text x="243.4" y="15.5">3</text>
<text x="245.8" y="14.2">VBUS</text>
<text x="245.8" y="16.8">SBU2</text>
<text x="10.2" y="23.1">11</text>
<text x="10.2" y="20.6">12</text>
<text x="10.2" y="18.1">13</text>
<text x="13.8" y="21.9">11</text>
<text x="13.8" y="19.3">12</text>
<text x="243.4" y="18.1">4</text>
<text x="243.4" y="20.6">5</text>
<text x="243.4" y="23.1">6</text>
<text x="245.8" y="19.3">CC1</text>
<text x="245.8" y="21.9">DN2</text>
<text x="10.2" y="25.7">10</text>
<text x="11.5" y="28.2">9</text>
<text x="13.8" y="29.5">8</text>
<text x="13.8" y="26.9">9</text>
<text x="13.8" y="24.4">10</text>
<text x="243.4" y="25.7">7</text>
<text x="243.4" y="28.2">8</text>
<text x="245.8" y="24.4">DP1</text>
<text x="245.8" y="26.9">DN1</text>
<text x="245.8" y="29.5">DP2</text>
<text x="11.5" y="35.8">6</text>
<text x="11.5" y="33.3">7</text>
<text x="11.5" y="30.8">8</text>
<text x="13.8" y="34.6">6</text>
<text x="13.8" y="32">7</text>
<text x="242.2" y="33.3">10</text>
<text x="242.2" y="35.8">11</text>
<text x="243.4" y="30.8">9</text>
<text x="245.8" y="32">SBU1</text>
<text x="245.8" y="34.6">CC2</text>
<text x="11.5" y="40.9">4</text>
<text x="11.5" y="38.4">5</text>
<text x="13.8" y="39.6">4</text>
<text x="13.8" y="37.1">5</text>
<text x="242.2" y="38.4">12</text>
<text x="245.8" y="37.1">VBUS</text>
<text x="245.8" y="39.6">GND</text>
<text x="253.1" y="39.6">SHELL</text>
<text x="261.5" y="38.4">13</text>
<text x="11.5" y="46">2</text>
<text x="11.5" y="43.5">3</text>
<text x="13.8" y="47.3">1</text>
<text x="13.8" y="44.7">2</text>
<text x="13.8" y="42.2">3</text>
<text x="174.9" y="44.7">1</text>
<text x="174.9" y="47.3">2</text>
<text x="177.2" y="46">GPIO4</text>
<text x="201.3" y="46">GPIO3</text>
<text x="203.2" y="43.5">GND</text>
<text x="209.4" y="47.3">79</text>
<text x="209.4" y="44.7">80</text>
<text x="209.4" y="42.2">81</text>
<text x="10.2" y="53.6">16</text>
<text x="11.5" y="48.5">1</text>
<text x="13.8" y="52.3">16</text>
<text x="174.9" y="49.8">3</text>
<text x="174.9" y="52.3">4</text>
<text x="177.2" y="48.5">GPIO5</text>
<text x="177.2" y="51.1">GPIO6</text>
<text x="177.2" y="53.6">GPIO7</text>
<text x="201.3" y="53.6">GPIO0</text>
<text x="201.3" y="51.1">GPIO1</text>
<text x="201.3" y="48.5">GPIO2</text>
<text x="209.4" y="52.3">77</text>
<text x="209.4" y="49.8">78</text>
<text x="244.5" y="53.6">TAB</text>
<text x="250.1" y="52.3">4</text>
<text x="10.2" y="58.7">14</text>
<text x="10.2" y="56.2">15</text>
<text x="13.8" y="60">13</text>
<text x="13.8" y="57.4">14</text>
<text x="13.8" y="54.9">15</text>
<text x="174.9" y="54.9">5</text>
<text x="174.9" y="57.4">6</text>
<text x="174.9" y="60">7</text>
<text x="177.2" y="56.2">IOVDD</text>
<text x="177.2" y="58.7">GPIO8</text>
<text x="198.5" y="58.7">QSPI_SS</text>
<text x="201" y="56.2">IOVDD</text>
<text x="209.4" y="60">74</text>
<text x="209.4" y="57.4">75</text>
<text x="209.4" y="54.9">76</text>
<text x="230.7" y="57.7" transform="rotate(-90 230.7 57.7)">1</text>
<text x="239.5" y="58.7">OUTPUT</text>
<text x="242.1" y="56.2">INPUT</text>
<text x="250.1" y="60">1</text>
<text x="250.1" y="57.4">2</text>
<text x="250.1" y="54.9">3</text>
<text x="10.2" y="63.8">12</text>
<text x="10.2" y="61.2">13</text>
<text x="13.8" y="65">11</text>
<text x="13.8" y="62.5">12</text>
<text x="174.9" y="62.5">8</text>
<text x="174.9" y="65">9</text>
<text x="177.2" y="61.2">GPIO9</text>
<text x="177.2" y="63.8">GPIO10</text>
<text x="197.1" y="63.8">QSPI_SD2</text>
<text x="197.1" y="61.2">QSPI_SD1</text>
<text x="209.4" y="65">72</text>
<text x="209.4" y="62.5">73</text>
<text x="238.9" y="61.2">ADJ/GND</text>
<text x="10.2" y="68.9">10</text>
<text x="10.2" y="66.3">11</text>
<text x="11.5" y="71.4">9</text>
<text x="13.8" y="70.1">9</text>
<text x="13.8" y="67.6">10</text>
<text x="173.6" y="70.1">11</text>
<text x="177.2" y="66.3">GPIO11</text>
<text x="177.2" y="68.9">DVDD</text>
<text x="177.2" y="71.4">GPIO12</text>
<text x="195.5" y="68.9">QSPI_SCLK</text>
<text x="197.1" y="71.4">QSPI_SD3</text>
<text x="197.1" y="66.3">QSPI_SD0</text>
<text x="209.4" y="70.1">70</text>
<text x="209.4" y="67.6">71</text>
<text x="230.7" y="69.1" transform="rotate(-90 230.7 69.1)">2</text>
<text x="11.5" y="76.5">7</text>
<text x="11.5" y="73.9">8</text>
<text x="13.8" y="77.7">6</text>
<text x="13.8" y="75.2">7</text>
<text x="13.8" y="72.7">8</text>
<text x="173.6" y="72.7">12</text>
<text x="173.6" y="75.2">13</text>
<text x="173.6" y="77.7">14</text>
<text x="177.2" y="73.9">GPIO13</text>
<text x="177.2" y="76.5">GPIO14</text>
<text x="191.4" y="76.5">USB_OTP_VDD</text>
<text x="194.2" y="73.9">QSPI_IOVDD</text>
<text x="209.4" y="77.7">67</text>
<text x="209.4" y="75.2">68</text>
<text x="209.4" y="72.7">69</text>
<text x="11.5" y="81.6">5</text>
<text x="11.5" y="79">6</text>
<text x="13.8" y="82.8">4</text>
<text x="13.8" y="80.3">5</text>
<text x="70.1" y="82.3" transform="rotate(-90 70.1 82.3)">1</text>
<text x="72.7" y="82.3" transform="rotate(-90 72.7 82.3)">2</text>
<text x="75.2" y="82.3" transform="rotate(-90 75.2 82.3)">3</text>
<text x="173.6" y="80.3">15</text>
<text x="173.6" y="82.8">16</text>
<text x="177.2" y="79">GPIO15</text>
<text x="177.2" y="81.6">IOVDD</text>
<text x="198.7" y="81.6">USB_DM</text>
<text x="199.1" y="79">USB_DP</text>
<text x="209.4" y="82.8">65</text>
<text x="209.4" y="80.3">66</text>
<text x="11.5" y="89.2">2</text>
<text x="11.5" y="86.6">3</text>
<text x="11.5" y="84.1">4</text>
<text x="13.8" y="87.9">2</text>
<text x="13.8" y="85.4">3</text>
<text x="65.8" y="87.9">5</text>
<text x="68.8" y="88.9">5</text>
<text x="71.2" y="85.3" transform="rotate(-90 71.2 85.3)">1</text>
<text x="73.7" y="85.3" transform="rotate(-90 73.7 85.3)">2</text>
<text x="76.2" y="85.3" transform="rotate(-90 76.2 85.3)">3</text>
<text x="76.7" y="88.9">4</text>
<text x="79.8" y="87.9">4</text>
<text x="173.6" y="85.4">17</text>
<text x="173.6" y="87.9">18</text>
<text x="177.2" y="84.1">GPIO16</text>
<text x="177.2" y="86.6">GPIO17</text>
<text x="177.2" y="89.2">GPIO18</text>
<text x="196.7" y="86.6">VREG_VIN</text>
<text x="197.6" y="84.1">VREG_FB</text>
<text x="197.7" y="89.2">VREG_LX</text>
<text x="209.4" y="87.9">63</text>
<text x="209.4" y="85.4">64</text>
<text x="11.5" y="91.7">1</text>
<text x="13.8" y="90.4">1</text>
<text x="13.8" y="95.5">16</text>
<text x="173.6" y="90.4">19</text>
<text x="173.6" y="93">20</text>
<text x="173.6" y="95.5">21</text>
<text x="177.2" y="91.7">GPIO19</text>
<text x="177.2" y="94.3">GPIO20</text>
<text x="193.9" y="91.7">VREG_PGND</text>
<text x="194.1" y="94.3">VREG_AVDD</text>
<text x="209.4" y="95.5">60</text>
<text x="209.4" y="93">61</text>
<text x="209.4" y="90.4">62</text>
<text x="10.2" y="101.9">14</text>
<text x="10.2" y="99.3">15</text>
<text x="10.2" y="96.8">16</text>
<text x="13.8" y="100.6">14</text>
<text x="13.8" y="98.1">15</text>
<text x="173.6" y="98.1">22</text>
<text x="173.6" y="100.6">23</text>
<text x="177.2" y="96.8">GPIO21</text>
<text x="177.2" y="99.3">GPIO22</text>
<text x="177.2" y="101.9">GPIO23</text>
<text x="192.6" y="101.9">GPIO47_ADC7</text>
<text x="195.8" y="99.3">ADC_AVDD</text>
<text x="201" y="96.8">IOVDD</text>
<text x="209.4" y="100.6">58</text>
<text x="209.4" y="98.1">59</text>
<text x="10.2" y="107">12</text>
<text x="10.2" y="104.4">13</text>
<text x="13.8" y="105.7">12</text>
<text x="13.8" y="103.1">13</text>
<text x="173.6" y="103.1">24</text>
<text x="173.6" y="105.7">25</text>
<text x="177.2" y="104.4">IOVDD</text>
<text x="177.2" y="107">GPIO24</text>
<text x="192.6" y="107">GPIO45_ADC5</text>
<text x="192.6" y="104.4">GPIO46_ADC6</text>
<text x="209.4" y="105.7">56</text>
<text x="209.4" y="103.1">57</text>
<text x="10.2" y="112">10</text>
<text x="10.2" y="109.5">11</text>
<text x="13.8" y="113.3">9</text>
<text x="13.8" y="110.8">10</text>
<text x="13.8" y="108.2">11</text>
<text x="173.6" y="108.2">26</text>
<text x="173.6" y="110.8">27</text>
<text x="173.6" y="113.3">28</text>
<text x="177.2" y="109.5">GPIO25</text>
<text x="177.2" y="112">GPIO26</text>
<text x="192.6" y="112">GPIO43_ADC3</text>
<text x="192.6" y="109.5">GPIO44_ADC4</text>
<text x="209.4" y="113.3">53</text>
<text x="209.4" y="110.8">54</text>
<text x="209.4" y="108.2">55</text>
<text x="11.5" y="119.7">7</text>
<text x="11.5" y="117.1">8</text>
<text x="11.5" y="114.6">9</text>
<text x="13.8" y="118.4">7</text>
<text x="13.8" y="115.8">8</text>
<text x="128.3" y="115.8">2</text>
<text x="141.7" y="115.8">1</text>
<text x="173.6" y="115.8">29</text>
<text x="173.6" y="118.4">30</text>
<text x="177.2" y="114.6">GPIO27</text>
<text x="177.2" y="117.1">IOVDD</text>
<text x="177.2" y="119.7">XIN</text>
<text x="192.6" y="117.1">GPIO41_ADC1</text>
<text x="192.6" y="114.6">GPIO42_ADC2</text>
<text x="201.8" y="119.7">DVDD</text>
<text x="209.4" y="118.4">51</text>
<text x="209.4" y="115.8">52</text>
<text x="11.5" y="124.7">5</text>
<text x="11.5" y="122.2">6</text>
<text x="13.8" y="123.5">5</text>
<text x="13.8" y="120.9">6</text>
<text x="128.3" y="120.9">3</text>
<text x="141.7" y="120.9">4</text>
<text x="173.6" y="120.9">31</text>
<text x="173.6" y="123.5">32</text>
<text x="177.2" y="122.2">XOUT</text>
<text x="177.2" y="124.7">DVDD</text>
<text x="192.6" y="124.7">GPIO40_ADC0</text>
<text x="201" y="122.2">IOVDD</text>
<text x="209.4" y="123.5">49</text>
<text x="209.4" y="120.9">50</text>
<text x="11.5" y="129.8">3</text>
<text x="11.5" y="127.3">4</text>
<text x="13.8" y="131.1">2</text>
<text x="13.8" y="128.5">3</text>
<text x="13.8" y="126">4</text>
<text x="173.6" y="126">33</text>
<text x="173.6" y="128.5">34</text>
<text x="173.6" y="131.1">35</text>
<text x="177.2" y="127.3">SWCLK</text>
<text x="177.2" y="129.8">SWDIO</text>
<text x="200" y="129.8">GPIO38</text>
<text x="200" y="127.3">GPIO39</text>
<text x="209.4" y="131.1">46</text>
<text x="209.4" y="128.5">47</text>
<text x="209.4" y="126">48</text>
<text x="11.5" y="134.9">1</text>
<text x="11.5" y="132.4">2</text>
<text x="13.8" y="133.6">1</text>
<text x="173.6" y="133.6">36</text>
<text x="173.6" y="136.2">37</text>
<text x="177.2" y="132.4">RUN</text>
<text x="177.2" y="134.9">GPIO28</text>
<text x="177.2" y="137.4">GPIO29</text>
<text x="200" y="137.4">GPIO35</text>
<text x="200" y="134.9">GPIO36</text>
<text x="200" y="132.4">GPIO37</text>
<text x="209.4" y="136.2">44</text>
<text x="209.4" y="133.6">45</text>
<text x="149.6" y="140">2</text>
<text x="161" y="140">1</text>
<text x="173.6" y="138.7">38</text>
<text x="173.6" y="141.2">39</text>
<text x="173.6" y="143.8">40</text>
<text x="177.2" y="140">GPIO30</text>
<text x="177.2" y="142.5">GPIO31</text>
<text x="200" y="142.5">GPIO33</text>
<text x="200" y="140">GPIO34</text>
<text x="209.4" y="143.8">41</text>
<text x="209.4" y="141.2">42</text>
<text x="209.4" y="138.7">43</text>
<text x="177.2" y="145.1">GPIO32</text>
<text x="201" y="145.1">IOVDD</text>
</g>
<g font-size="2.3" fill="#00f">
<text x="18.8" y="8.9">47</text>
<text x="18.8" y="11.5">46</text>
<text x="18.8" y="14">45</text>
<text x="18.8" y="16.6">44</text>
<text x="18.8" y="19.1">43</text>
<text x="18.8" y="21.6">42</text>
<text x="234.7" y="21.6">5.1K</text>
<text x="234.7" y="20.4">USB-</text>
<text x="234.7" y="22.9">USB+</text>
<text x="18.8" y="24.2">41</text>
<text x="18.8" y="26.7">40</text>
<text x="18.8" y="29.3">39</text>
<text x="210.6" y="25.4">100nF</text>
<text x="218.2" y="29.3">5V</text>
<text x="234.7" y="25.4">USB-</text>
<text x="234.7" y="28">USB+</text>
<text x="18.8" y="31.8">38</text>
<text x="18.8" y="34.3">37</text>
<text x="18.8" y="36.9">36</text>
<text x="18.8" y="39.4">35</text>
<text x="18.8" y="42">34</text>
<text x="234.7" y="36.9">5.1K</text>
<text x="18.8" y="44.5">33</text>
<text x="18.8" y="47">32</text>
<text x="166.1" y="44.5">4</text>
<text x="166.1" y="47">5</text>
<text x="214.4" y="47">2</text>
<text x="214.4" y="44.5">3</text>
<text x="244.9" y="43.2">TYPE-C 16PIN 2MD(073)</text>
<text x="8.6" y="52.1">ZX-PZ2.54-1-16PZZ</text>
<text x="18.8" y="52.1">31</text>
<text x="166.1" y="49.6">6</text>
<text x="166.1" y="52.1">7</text>
<text x="214.4" y="52.1">0</text>
<text x="214.4" y="49.6">1</text>
<text x="255" y="52.1">3.3V</text>
<text x="18.8" y="54.7">30</text>
<text x="18.8" y="57.2">27</text>
<text x="18.8" y="59.7">26</text>
<text x="158.5" y="59.7">100nF 9</text>
<text x="166.1" y="54.7">3.3V</text>
<text x="166.1" y="57.2">8</text>
<text x="214.4" y="54.7">3.3V</text>
<text x="222" y="59.7">100nF</text>
<text x="252.5" y="57.2">3.3V</text>
<text x="255" y="54.7">5V</text>
<text x="18.8" y="62.3">25</text>
<text x="18.8" y="64.8">24</text>
<text x="166.1" y="62.3">10</text>
<text x="166.1" y="64.8">11</text>
<text x="215.6" y="64.8">10K</text>
<text x="215.6" y="61">1K</text>
<text x="233.4" y="62.3">TS-1088-AR02016</text>
<text x="234.7" y="64.8">NCP1117ST33T3G</text>
<text x="266.4" y="62.3">10uF</text>
<text x="18.8" y="67.4">23</text>
<text x="18.8" y="69.9">22</text>
<text x="166.1" y="69.9">12</text>
<text x="167.4" y="67.4">1.1V 10</text>
<text x="217.2" y="68.6">3.3V</text>
<text x="258.8" y="71.2">3.3V</text>
<text x="276.6" y="71.2">VREGAVDD</text>
<text x="18.8" y="72.4">21</text>
<text x="18.8" y="75">20</text>
<text x="18.8" y="77.5">19</text>
<text x="70.4" y="75.4" transform="rotate(-90 70.4 75.4)">CLK</text>
<text x="75.5" y="75.4" transform="rotate(-90 75.5 75.4)">SWD</text>
<text x="159.8" y="72.4">100nF13</text>
<text x="166.1" y="75">14</text>
<text x="166.1" y="77.5">15</text>
<text x="214.4" y="75">3.3V</text>
<text x="214.4" y="72.4">3.3V</text>
<text x="222" y="77.5">100nF</text>
<text x="224.5" y="77.5">USB+</text>
<text x="269" y="75">33</text>
<text x="18.8" y="80.1">18</text>
<text x="18.8" y="82.6">17</text>
<text x="166.1" y="80.1">3.3V</text>
<text x="166.1" y="82.6">16</text>
<text x="214.4" y="82.6">3.3V</text>
<text x="214.4" y="83.9">27</text>
<text x="214.4" y="81.3">27</text>
<text x="222" y="80.1">100nF</text>
<text x="224.5" y="80.1">USB-</text>
<text x="266.4" y="78.8">1.1V</text>
<text x="280.4" y="78.8">4.7uF</text>
<text x="18.8" y="85.1">16</text>
<text x="18.8" y="87.7">15</text>
<text x="158.5" y="85.1">100nF 17</text>
<text x="166.1" y="87.7">18</text>
<text x="214.4" y="85.1">3.3V</text>
<text x="214.4" y="87.7">VREGLX</text>
<text x="222" y="87.7">100nF</text>
<text x="262.6" y="86.4">4.7uF</text>
<text x="270.3" y="86.4">4.7uF</text>
<text x="285" y="86.9" transform="rotate(-90 285 86.9)">VREGLX</text>
<text x="8.6" y="95.3">ZX-PZ2.54-1-16PZZ</text>
<text x="18.8" y="90.2">14</text>
<text x="18.8" y="95.3">13</text>
<text x="166.1" y="90.2">19</text>
<text x="166.1" y="92.8">20</text>
<text x="166.1" y="95.3">21</text>
<text x="214.4" y="95.3">3.3V</text>
<text x="219.5" y="92.8">VREGAVDD</text>
<text x="222" y="90.2">100nF</text>
<text x="275.3" y="91.5">3.3uH</text>
<text x="18.8" y="97.8">12</text>
<text x="18.8" y="100.4">11</text>
<text x="68.3" y="96.3">BM03B-SRSS-TB(LF)(SN)</text>
<text x="166.1" y="97.8">22</text>
<text x="166.1" y="100.4">23</text>
<text x="214.4" y="100.4">47</text>
<text x="214.4" y="97.8">3.3V</text>
<text x="222" y="100.4">100nF</text>
<text x="258.4" y="97" transform="rotate(-90 258.4 97)">GND</text>
<text x="18.8" y="102.9">10</text>
<text x="18.8" y="105.5">9</text>
<text x="18.8" y="108">8</text>
<text x="161" y="108">3.3V25</text>
<text x="164.8" y="105.5">100nF</text>
<text x="166.1" y="105.5">24</text>
<text x="214.4" y="108">44</text>
<text x="214.4" y="105.5">45</text>
<text x="214.4" y="102.9">46</text>
<text x="233.4" y="105.5">10uF</text>
<text x="236" y="105.5">0.1uF</text>
<text x="18.8" y="110.5">7</text>
<text x="18.8" y="113.1">6</text>
<text x="154.7" y="113.1">15pF C18</text>
<text x="166.1" y="110.5">26</text>
<text x="166.1" y="113.1">27</text>
<text x="214.4" y="113.1">42</text>
<text x="214.4" y="110.5">43</text>
<text x="18.8" y="115.6">5</text>
<text x="18.8" y="118.2">4</text>
<text x="164.8" y="116.9">3.3V</text>
<text x="214.4" y="118.2">1.1V</text>
<text x="214.4" y="115.6">41</text>
<text x="18.8" y="120.7">3</text>
<text x="18.8" y="123.2">2</text>
<text x="18.8" y="125.8">1</text>
<text x="120.4" y="125.8">14pF</text>
<text x="130.6" y="125.8">12MHz</text>
<text x="161" y="120.7">100nF</text>
<text x="163.6" y="122">1.1V</text>
<text x="166.1" y="125.8">CLK</text>
<text x="214.4" y="120.7">3.3V</text>
<text x="214.4" y="125.8">39</text>
<text x="214.4" y="123.2">40</text>
<text x="222" y="125.8">100nF</text>
<text x="222" y="123.2">100nF</text>
<text x="18.8" y="128.3">0</text>
<text x="18.8" y="130.9">GND</text>
<text x="130.6" y="128.3">1K</text>
<text x="166.1" y="128.3">SWD</text>
<text x="167.4" y="129.6">100nF</text>
<text x="214.4" y="130.9">37</text>
<text x="214.4" y="128.3">38</text>
<text x="18.8" y="133.4">3.3V</text>
<text x="169.9" y="135.9">LED3</text>
<text x="169.9" y="133.4">LED2</text>
<text x="214.4" y="133.4">36</text>
<text x="215.6" y="135.9">35</text>
<text x="8.6" y="138.5">ZX-PZ2.54-1-16PZZ</text>
<text x="145.8" y="143.6">1K</text>
<text x="166.1" y="138.5">30</text>
<text x="166.1" y="141">31</text>
<text x="166.1" y="143.6">32</text>
<text x="214.4" y="143.6">3.3V</text>
<text x="214.4" y="141">33</text>
<text x="214.4" y="138.5">34</text>
<text x="133.1" y="147.4">3.3V</text>
<text x="150.9" y="144.8">TS-1088-AR02016</text>
<text x="176.3" y="148.6">RP2354B</text>
<text x="222" y="148.6">100nF</text>
<text x="121.7" y="152.4">XL-1608SURC-06</text>
<text x="133.1" y="151.2">LED2</text>
<text x="133.1" y="153.7">LED3</text>
<text x="121.7" y="156.3">XL-1608SURC-06</text>
<text x="121.7" y="158.8">XL-1608SURC-06</text>
</g>
</svg>
